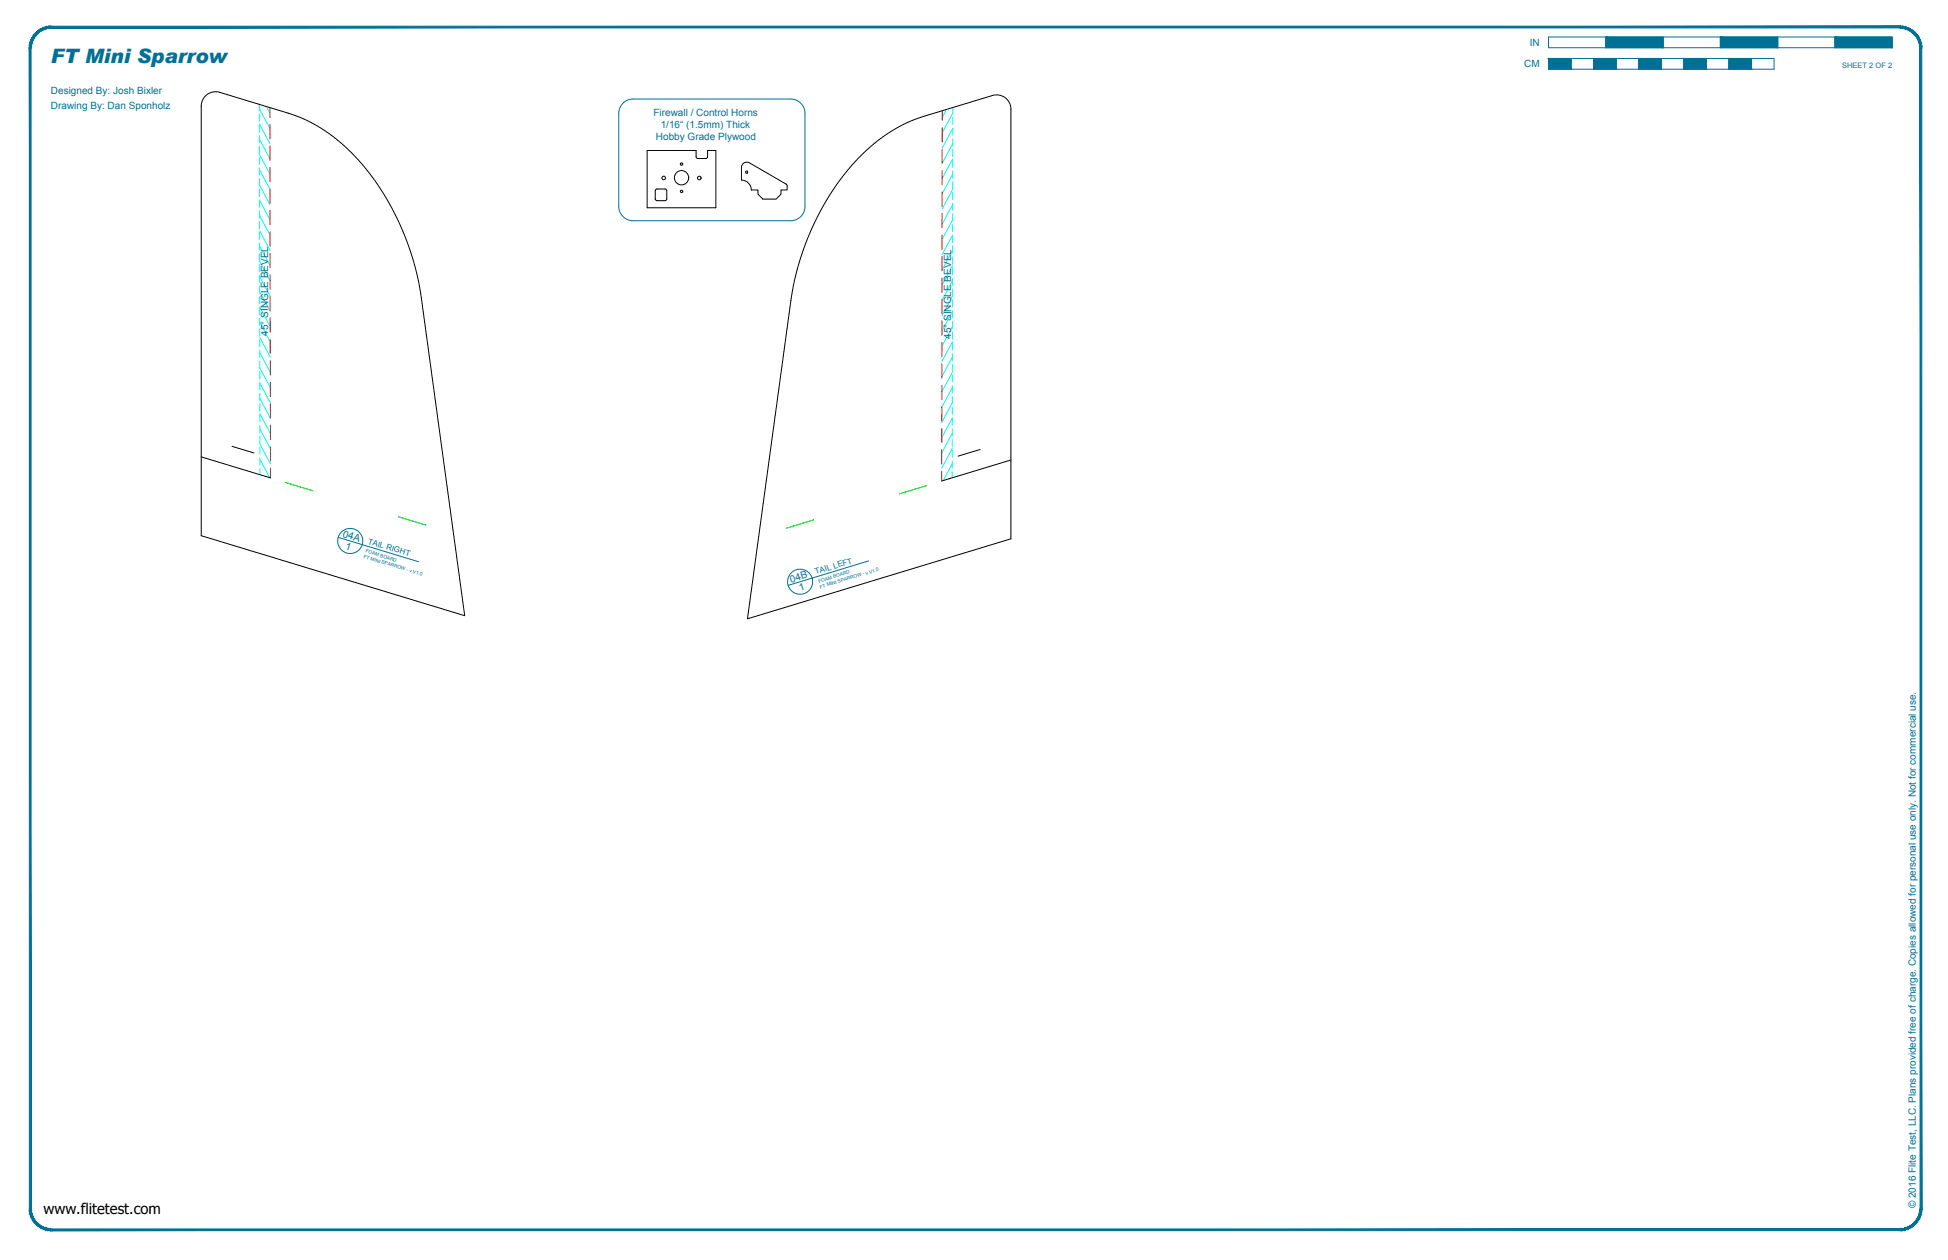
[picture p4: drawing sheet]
<svg xmlns="http://www.w3.org/2000/svg" width="864mm" height="559mm" viewBox="0 0 864 559" stroke-linecap="round" stroke-linejoin="round" font-family="sans-serif">
<!-- layer: 01 CUT -->
<g fill="none" stroke="#000" stroke-width=".44">
<path d="M97.4 40.9a6.4 6.4 0 0 0-8.2 6.1v190.6l116.8 35.5-19.2-141.2a114.5 114.5 0 0 0-35.4-68.3l-6.5-5.1a62.1 62.1 0 0 0-17-8.3l-30.5-9.2M313.7 69.5l-.2 .6-.6 .2-3.8-.1-.5-.7v-2.8h-21.7v25.4h30.5v-25.4h-3.7v2.8M329.5 72.5l1.3-.6 1.5 .3 16.3 9.5 .4 .7v1.8h-2.8v1.9l-2.1 2.2h-5.9l-2.2-2.2v-1.9h-2.9a4.3 4.3 0 0 0-4.4-4.3v-6.1zM381.8 68.9l4.8-4.4 5.9-4.6a62.1 62.1 0 0 1 17-8.3l30.5-9.3a6.3 6.3 0 0 1 8.2 6.1v190.6l-116.8 35.4 19.2-141.1a116.9 116.9 0 0 1 31.2-64.4zM290.7 84l4.1-.2 .6 .2 .2 .6-.2 4.2-.6 .2-4.1-.2-.2-.6zM102.9 198l9.7 2.9M434.5 199.3l-9.7 3M89.2 202.6l30.7 9.3M448.2 204l-30.7 9.3"/>
<circle cx="294.3" cy="78.9" r=".8"/>
<circle cx="302.1" cy="78.8" r="3.2"/>
<circle cx="302.1" cy="72.8" r=".53"/>
<circle cx="310" cy="78.9" r=".8"/>
<circle cx="331" cy="76.3" r=".52"/>
<circle cx="302.1" cy="84.9" r=".53"/>
</g>
<!-- layer: 23 NOTES -->
<g fill="none" stroke="#007095" stroke-width=".44">
<path d="M276.2 45.8l2.5-1.6 2-.3h69.8a6.4 6.4 0 0 1 6.4 6.4v41.2a6.4 6.4 0 0 1-6.4 6.4h-69.8a6.4 6.4 0 0 1-6.4-6.4v-41.2l.3-2zM149.9 238.3l35.7 10.8M385.1 248.8l-35.7 10.8"/>
<circle cx="155.3" cy="239.9" r="5.6"/>
<circle cx="354.7" cy="258" r="5.6"/>
</g>
<!-- layer: 05 REFERENCE -->
<path d="M126.6 214l12.1 3.6M410.8 215.4l-12.1 3.6M176.7 229.2l12.1 3.7M360.7 230.6l-12.2 3.7" fill="none" stroke="#0f0" stroke-width=".44"/>
<!-- layer: 04 BEVEL -->
<g fill="none" stroke="#0ff" stroke-width=".44">
<path d="M115 46.3v2.7M115 48.2l4.7 8.8M115 50.6v3.2M115 55l4.7 8.7M115 55.4v3.2M118.1 47.2l1.5 3M419.7 48.5l-2 3.6M422.4 56.9l-4.7 8.8M422.4 56.8v3.1M422.4 50.1l-4.7 8.8M422.4 52v3.2M422.4 47.7v2.7"/>
<path d="M115 61.7l4.7 8.8M115 64.9v3.2M115 60.1v3.2M115 68.5l4.7 8.8M115 69.7v3.1M115 75.3l4.7 8.7M115 74.4v3.2M115 79.2v3.2M422.4 77.2l-4.7 8.8M422.4 75.8v3.2M422.4 70.4l-4.7 8.8M422.4 71.1v3.1"/>
<path d="M422.4 63.7l-4.7 8.7M422.4 66.3v3.2M422.4 61.5v3.2M115 82l4.7 8.8M115 84v3.1M115.1 91.9l-.1-3.1 4.7 8.7M115.1 95.5l4.6 8.8M115.1 93.5v3.2M115.1 98.2v3.2M422.3 99.6v3.2M422.3 97.5l-4.7 8.7M422.3 94.9v3.1"/>
<path d="M422.3 90.7l-4.6 8.8M422.3 90.1v3.2M422.3 84l-4.6 8.7M422.3 80.6v3.2M422.3 85.3v3.2M115.1 102.3l4.6 8.8M115.1 103v3.2M115.1 109.1l4.7 8.7M115.1 107.8v3.1M115.1 115.8l4.7 8.8M115.1 112.5v3.2M115.1 117.3v3.2"/>
<path d="M422.3 118.7v3.2M422.3 117.8l-4.7 8.7M422.3 113.9v3.2M422.3 111l-4.7 8.8M422.3 109.2v3.1M422.3 104.2l-4.7 8.8M422.3 104.4v3.2M115.1 122.6l4.7 8.7M115.1 122.1v3.1M115.1 126.8v3.2M115.1 129.4l4.7 8.7M115.1 131.6v3.2"/>
<path d="M115.1 136.1l4.7 8.8M115.1 136.3v3.2M422.3 138l-4.7 8.8M422.3 137.7v3.2M422.3 131.3l-4.7 8.7M422.3 133v3.1M422.3 124.5l-4.7 8.8M422.3 128.2v3.2M422.3 123.4v3.2M115.1 141.1v3.2M115.1 142.9l4.7 8.7M115.1 145.9l.1 3.1"/>
<path d="M115.2 149.6l4.6 8.8M115.2 150.6v3.2M115.2 156.4l4.6 8.8M115.2 155.4v3.2M422.2 158.3l-4.7 8.8M422.2 156.8v3.2M422.2 151.6l-4.6 8.7M422.2 152v3.2M422.2 144.8l-4.6 8.8M422.2 147.3v3.1M422.3 142.5l-.1 3.2M115.2 160.2v3.1"/>
<path d="M115.2 163.2l4.7 8.7M115.2 164.9v3.2M115.2 169.9l4.7 8.8M115.2 169.7v3.2M115.2 176.7l4.7 8.7M115.2 174.4v3.2M115.2 179.2v3.2M422.2 178.6l-4.7 8.8M422.2 175.8v3.2M422.2 171.9l-4.7 8.7M422.2 171.1v3.2M422.2 165.1l-4.7 8.7"/>
<path d="M422.2 166.3v3.2M422.2 161.6v3.1M115.2 183.4l4.7 8.8M115.2 184v3.1M115.2 190.2l4.7 8.8M115.2 188.7v3.2M115.2 197l4.7 8.7M115.2 198.3v3.1M115.2 193.5v3.2M422.1 199.7v3.1M422.2 198.9l-4.7 8.8M422.2 194.9v3.2"/>
<path d="M422.2 188.5v-3.1l-4.7 8.7M422.2 192.1l-4.7 8.8M422.2 190.1v3.2M422.2 180.6v3.2M115.2 203.7l4.4 8.1M115.2 203v3.2M115.2 207.8v2.7M422.1 209.2v2.7M422.1 205.7l-3.9 7.4M422.1 204.4v3.2"/>
</g>
<!-- layer: 02 SCORE -->
<g fill="none" stroke="#f00" stroke-width=".44">
<path d="M119.6 47.7l.1 4.3M119.7 55.2v6.4M417.7 56.6v6.4M417.7 49.1v4.3M119.7 64.7v6.4M119.7 74.3v6.3M417.7 75.7v6.3M417.7 66.1v6.4M119.7 83.8v6.3M119.7 93.3v6.4M417.7 94.7v6.4M417.7 85.2v6.3"/>
<path d="M119.7 102.8v6.4M119.7 112.4l.1 6.3M417.6 113.8v6.3M417.6 104.2v6.4M119.8 121.9v6.3M119.8 131.4v6.4M417.6 132.8v6.4M417.6 123.3v6.3M119.8 140.9v6.4M119.8 150.5v6.3M119.8 160v6.3M417.6 151.9v6.3"/>
<path d="M417.6 142.3v6.4M119.8 169.5l.1 6.4M119.9 179v6.4M417.5 170.9v6.4M417.6 161.4l-.1 6.3M119.9 188.6v6.3M119.9 198.1v6.3M417.5 199.5v6.3M417.5 190v6.3M417.5 180.4v6.4M119.9 207.6v4.3M417.5 209v4.3"/>
</g>
<!-- layer: 21 FULL-SIZE -->
<path d="M686.5 16.4h25.4v4.8h-25.4zM711.9 16.4h25.4v4.8h-25.4zM737.3 16.4h25.4v4.8h-25.4zM762.7 16.4h25.4v4.8h-25.4zM788.1 16.4h25.4v4.8h-25.4zM813.5 16.4h25.4v4.8h-25.4zM686.5 25.9h10v4.8h10v-4.8h10v4.8h10v-4.8h10v4.8h10v-4.8h10v4.8h10v-4.8h10v4.8h10v-4.8h-10v4.8h-10v-4.8h-10v4.8h-10v-4.8h-10v4.8h-10v-4.8h-10v4.8h-10v-4.8h-10v4.8h-10z" fill="none" stroke="#007095" stroke-width=".44"/>
<g fill="#007095" stroke="#007095" stroke-width=".44">
<path d="M766.5 25.9l10 4.8v-4.8zM766.5 25.9l10 4.8h-10z"/>
<path d="M746.5 25.9l10 4.8v-4.8zM746.5 25.9l10 4.8h-10z"/>
<path d="M726.5 25.9l10 4.8v-4.8zM726.5 25.9l10 4.8h-10z"/>
<path d="M706.5 25.9l10 4.8v-4.8zM706.5 25.9l10 4.8h-10z"/>
<path d="M686.5 25.9l10 4.8v-4.8zM686.5 25.9l10 4.8h-10z"/>
<path d="M813.5 16.4l25.4 4.8v-4.8zM813.5 16.4l25.4 4.8h-25.4z"/>
<path d="M762.7 16.4l25.4 4.8v-4.8zM762.7 16.4l25.4 4.8h-25.4z"/>
<path d="M711.9 16.4l25.4 4.8v-4.8zM711.9 16.4l25.4 4.8h-25.4z"/>
<path d="M13 535.9h.8l-.8 .6zM13 536.5h.8v-.6zM13 536.5h.8l-.7 .7zM13.8 536.5l-.7 .7 .8-.1zM13.1 537.2l.8-.1-.7 .7zM13.9 537.1l-.7 .7 .8-.1zM13.2 537.8l.8-.1-.6 .7zM14 537.7l-.6 .7 .7-.2zM13.4 538.4l.7-.2-.6 .9zM14.1 538.2l-.6 .9 .8-.3zM13.5 539.1l.8-.3-.5 .9zM14.3 538.8l-.5 .9 .7-.3zM13.8 539.7l.7-.3-.5 .9zM14.5 539.4l-.5 .9 .7-.4zM14 540.3l.7-.4-.4 .9zM14.7 539.9l-.4 .9 .7-.3zM14.3 540.8l.7-.3-.3 .9zM15 540.5l-.3 .9 .6-.4zM14.7 541.4l.6-.4-.2 .9zM15.3 541l-.2 .9 .6-.5zM15.1 541.9l.6-.5-.2 1zM15.7 541.4l-.2 1 .6-.5zM15.5 542.4l.6-.5-.2 1zM16.1 541.9l-.2 1 .6-.6zM16.5 542.3l-.1 1-.5-.4zM16.5 542.3l-.1 1 .5-.6zM16.9 542.7v1l-.5-.4zM16.9 542.7v1l.5-.6zM17.4 543.1v1l-.5-.4zM17.4 543.1v1l.4-.6zM17.8 543.5l.2 1-.6-.4zM17.8 543.5l.2 1 .3-.7zM18.3 543.8l.2 1-.5-.3zM18.3 543.8l.2 1 .4-.7zM18.9 544.1l.2 .9-.6-.2zM18.9 544.1l.2 .9 .3-.7zM19.4 544.3l.3 1-.6-.3zM19.4 544.3l.3 1 .3-.8zM20 544.5l.4 .9-.7-.1zM20 544.5l.4 .9 .2-.7zM20.6 544.7l.4 .9-.6-.2zM20.6 544.7l.4 .9 .1-.8zM21.1 544.8l.5 .9-.6-.1zM21.1 544.8l.5 .9 .1-.8zM21.7 544.9l.6 .9-.7-.1zM21.7 544.9l.6 .9v-.8zM22.3 545l.6 .8h-.6zM22.3 545l.6 .8v-.8z"/>
<path d="M22.9 545v.8l819.2-.8zM22.9 545.8l819.2-.8v.8z"/>
<path d="M842.1 545l.6 .8h-.6zM842.1 545l.6 .8v-.8zM842.7 545l.7 .7-.7 .1zM842.7 545l.7 .7-.1-.8zM843.3 544.9l.7 .7-.6 .1zM843.3 544.9l.7 .7-.2-.8zM843.8 544.8l.8 .6-.6 .2zM843.8 544.8l.8 .6-.2-.7zM844.4 544.7l.8 .6-.6 .1zM844.4 544.7l.8 .6-.2-.8zM845 544.5l.9 .5-.7 .3zM845 544.5l.9 .5-.3-.7zM845.6 544.3l.9 .5-.6 .2zM845.6 544.3l.9 .5-.4-.7zM846.1 544.1l.9 .4-.5 .3zM846.1 544.1l.9 .4-.4-.7zM846.6 543.8l1 .3-.6 .4zM846.6 543.8l1 .3-.5-.6zM847.1 543.5l1 .2-.5 .4zM847.1 543.5l1 .2-.5-.6zM847.6 543.1l1 .2-.5 .4zM847.6 543.1l1 .2-.5-.6zM848.1 542.7l1 .2-.5 .4zM848.1 542.7l1 .2-.6-.6zM848.5 542.3l1 .1-.4 .5zM848.9 541.9l-.4 .4 1 .1zM848.9 541.9h1l-.4 .5zM849.3 541.4l-.4 .5h1zM849.3 541.4h1l-.4 .5zM849.7 541l-.4 .4h1zM849.7 541l.9-.2-.3 .6zM850 540.5l-.3 .5 .9-.2zM850 540.5l.9-.2-.3 .5zM850.3 539.9l-.3 .6 .9-.2zM850.3 539.9l.9-.2-.3 .6zM850.5 539.4l-.2 .5 .9-.2zM850.5 539.4l.9-.3-.2 .6zM850.7 538.8l-.2 .6 .9-.3zM850.7 538.8l.9-.4-.2 .7zM850.9 538.2l-.2 .6 .9-.4zM850.9 538.2l.9-.4-.2 .6zM851 537.7l-.1 .5 .9-.4zM851 537.7l.9-.5-.1 .6zM851.1 537.1l-.1 .6 .9-.5zM851.1 537.1l.9-.6-.1 .7zM851.2 536.5l-.1 .6 .9-.6zM851.2 536.5l.8-.6v.6zM851.2 535.9v.6l.8-.6z"/>
<path d="M851.2 21.5v514.4h.8zM851.2 21.5h.8v514.4z"/>
<path d="M851.2 21.5l.8-.6v.6zM851.2 20.9v.6l.8-.6zM851.2 20.9l.7-.7 .1 .7zM851.1 20.3l.1 .6 .7-.7zM851.8 19.6l.1 .6-.8 .1zM851 19.8l.1 .5 .7-.7zM851.6 19l.2 .6-.8 .2zM850.9 19.2l.1 .6 .6-.8zM851.4 18.4l.2 .6-.7 .2zM850.7 18.6l.2 .6 .5-.8zM851.2 17.7l.2 .7-.7 .2zM850.5 18l.2 .6 .5-.9zM850.9 17.1l.3 .6-.7 .3zM850.3 17.5l.2 .5 .4-.9zM850.6 16.6l.3 .5-.6 .4zM850 17l.3 .5 .3-.9zM850.3 16l.3 .6-.6 .4zM849.7 16.5l.3 .5 .3-1zM849.9 15.5l.4 .5-.6 .5zM849.3 16l.4 .5 .2-1zM849.5 15l.4 .5-.6 .5zM848.9 15.5l.4 .5 .2-1zM849.1 14.5l.4 .5-.6 .5zM849.1 14.5l-.6 .6 .4 .4zM848.6 14.1l.5 .4-.6 .6zM848.6 14.1l-.5 .6 .4 .4zM848.1 13.7l.5 .4-.5 .6zM848.1 13.7l-.5 .6 .5 .4zM847.6 13.3l.5 .4-.5 .6zM847.6 13.3l-.5 .6 .5 .4zM847 13l.6 .3-.5 .6zM847 13l-.4 .6 .5 .3zM846.5 12.7l.5 .3-.4 .6zM846.5 12.7l-.4 .6 .5 .3zM845.9 12.4l.6 .3-.4 .6zM845.9 12.4l-.3 .7 .5 .2zM845.2 12.2l.7 .2-.3 .7zM845.2 12.2l-.2 .7 .6 .2zM844.6 12l.6 .2-.2 .7zM844.6 12l-.2 .7 .6 .2zM844 11.8l.6 .2-.2 .7zM844 11.8l-.2 .8 .6 .1zM843.4 11.7l.6 .1-.2 .8zM843.4 11.7l-.1 .8 .5 .1zM842.7 11.6l.7 .1-.1 .8zM842.7 11.6v.8l.6 .1zM842.1 11.6h.6v.8zM842.1 11.6v.8h.6z"/>
<path d="M22.9 12.4h819.2v-.8zM22.9 11.6h819.2l-819.2 .8z"/>
<path d="M22.3 11.6h.6v.8zM22.3 11.6v.8h.6zM21.6 11.7l.7-.1v.8zM21.6 11.7l.1 .8 .6-.1zM21 11.8l.6-.1 .1 .8zM21 11.8l.1 .8 .6-.1zM20.4 12l.6-.2 .1 .8zM20.4 12l.2 .7 .5-.1zM19.7 12.2l.7-.2 .2 .7zM19.7 12.2l.3 .7 .6-.2zM19.1 12.4l.6-.2 .3 .7zM19.1 12.4l.3 .7 .6-.2zM18.5 12.7l.6-.3 .3 .7zM18.5 12.7l.4 .6 .5-.2zM18 13l.5-.3 .4 .6zM18 13l.3 .6 .6-.3zM17.4 13.3l.6-.3 .3 .6zM17.4 13.3l.4 .6 .5-.3zM16.9 13.7l.5-.4 .4 .6zM16.9 13.7l.5 .6 .4-.4zM16.4 14.1l.5-.4 .5 .6zM16.4 14.1l.5 .6 .5-.4zM15.9 14.5l.5-.4 .5 .6zM15.9 14.5l.6 .6 .4-.4zM15.9 14.5l.6 .6-1-.1zM15.5 15l.6 .5 .4-.4zM15.5 15l.6 .5h-1zM15.1 15.5l.6 .5 .4-.5zM15.1 15.5l.6 .5h-1zM14.7 16l.6 .5 .4-.5zM14.7 16l.6 .5-1 .1zM14.3 16.6l.7 .4 .3-.5zM14.3 16.6l.7 .4-1 .1zM14 17.1l.7 .4 .3-.5zM14 17.1l.7 .4-.9 .2zM13.8 17.7l.7 .3 .2-.5zM13.8 17.7l.7 .3-1 .4zM13.5 18.4l.8 .2 .2-.6zM13.5 18.4l.8 .2-.9 .4zM13.4 19l.7 .2 .2-.6zM13.4 19l.7 .2-.9 .4zM13.2 19.6l.8 .2 .1-.6zM13.2 19.6l.8 .2-.9 .4zM13.1 20.2l.8 .1 .1-.5zM13.1 20.2l.8 .1-.9 .6zM13 20.9h.8l.1-.6zM13 20.9h.8l-.8 .6zM13 21.5h.8v-.6z"/>
<path d="M13 21.5l.8 514.4v-514.4zM13 21.5l.8 514.4h-.8z"/>
</g>
<text font-size="8.8" fill="#007095" x="22.6" y="28">FT Mini Sparrow</text>
<text font-size="6.6" x="19.3" y="538.4">www.flitetest.com</text>
<g font-size="4.4" fill="#007095">
<text x="678.2" y="20.4">IN</text>
<text x="675.7" y="29.9">CM</text>
<text x="22.6" y="41.8">Designed By: Josh Bixler</text>
<text x="22.6" y="48.2">Drawing By: Dan Sponholz</text>
<text x="289.7" y="51.5">Firewall / Control Horns</text>
<text x="292.9" y="56.8">1/16“ (1.5mm) Thick</text>
<text x="290.8" y="62.2">Hobby Grade Plywood</text>
<text x="118.9" y="148.9" transform="rotate(-90 118.9 148.9)">45° SINGLE BEVEL</text>
<text x="421.6" y="150.3" transform="rotate(-90 421.6 150.3)">45° SINGLE BEVEL</text>
<text x="151.7" y="238" transform="rotate(17 151.7 238)">04A</text>
<text x="152.9" y="243.4" transform="rotate(17 152.9 243.4)">1</text>
<text x="350.7" y="258.4" transform="rotate(-17 350.7 258.4)">04B</text>
<text x="354.7" y="262.2" transform="rotate(-17 354.7 262.2)">1</text>
<text x="849.3" y="535.9" transform="rotate(-90 849.3 535.9)">© 2016 Flite Test, LLC. Plans provided free of charge. Copies allowed for personal use only. Not for commercial use.</text>
</g>
<g font-size="3.5" fill="#007095">
<text x="162.9" y="241.1" transform="rotate(17 162.9 241.1)">TAIL RIGHT</text>
<text x="361.7" y="254.7" transform="rotate(-17 361.7 254.7)">TAIL LEFT</text>
</g>
<text font-size="3.3" fill="#007095" x="816.7" y="30.4">SHEET 2 OF 2</text>
<g font-size="2.1" fill="#007095">
<text x="162" y="245" transform="rotate(17 162 245)">FOAM BOARD</text>
<text x="161.1" y="247.4" transform="rotate(17 161.1 247.4)">FT MINI SPARROW - v.V1.0</text>
<text x="363.2" y="258.5" transform="rotate(-17 363.2 258.5)">FOAM BOARD</text>
<text x="363.7" y="261" transform="rotate(-17 363.7 261)">FT MINI SPARROW - v.V1.0</text>
</g>
</svg>
